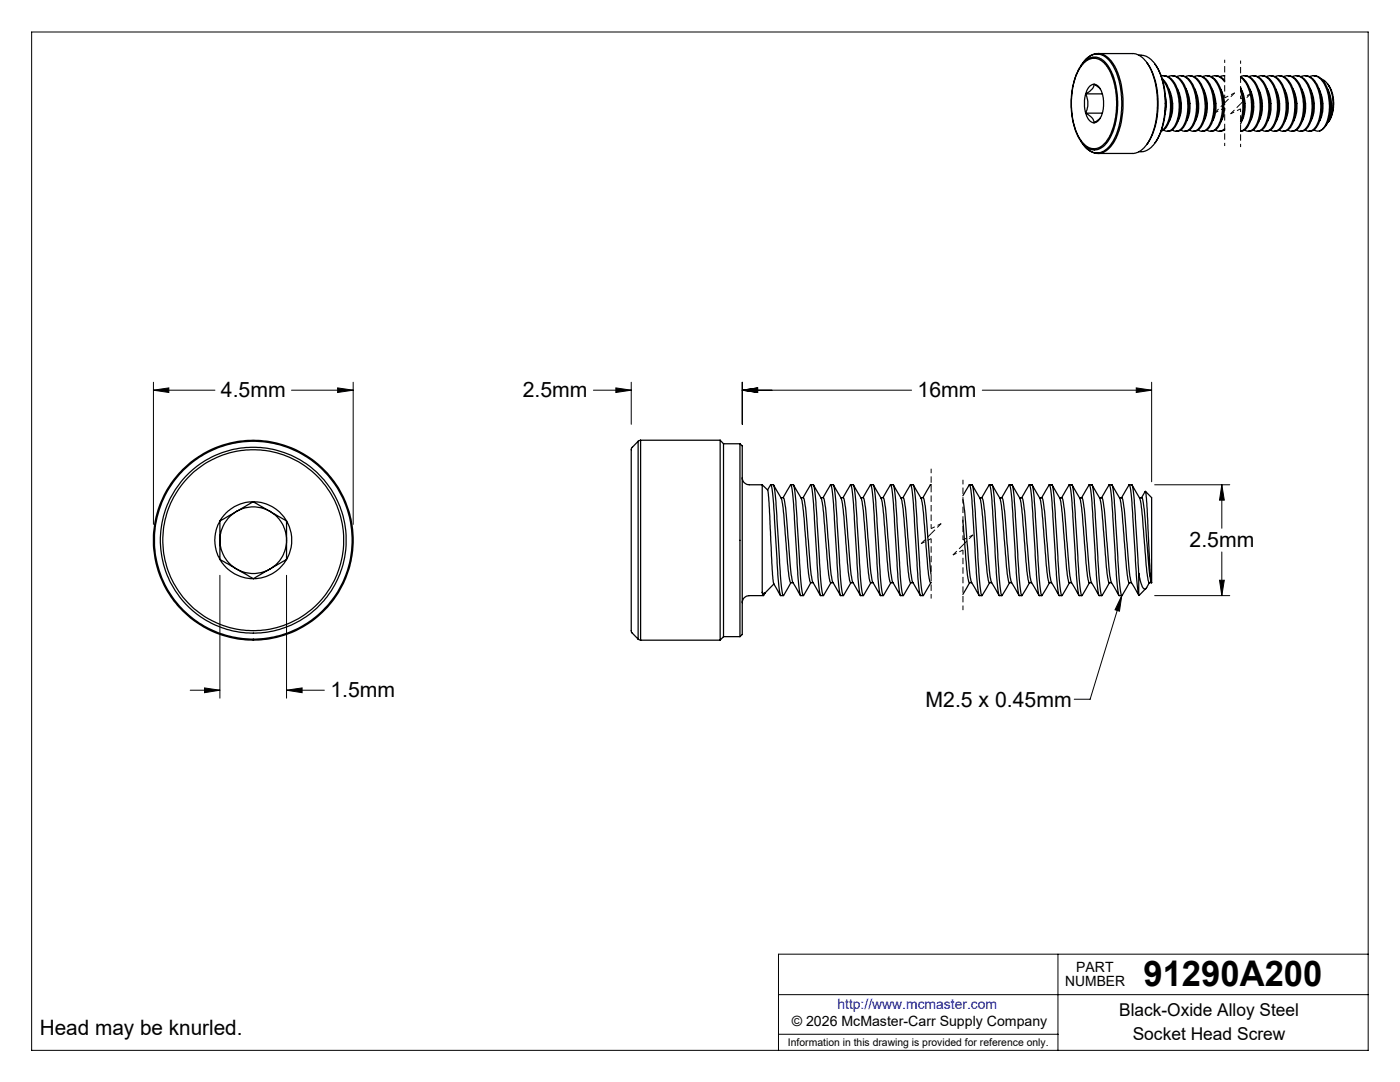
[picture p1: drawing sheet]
<svg xmlns="http://www.w3.org/2000/svg" width="279mm" height="216mm" viewBox="0 0 279 216" stroke-linecap="round" stroke-linejoin="round" font-family="sans-serif">
<g fill="none" stroke="#000" stroke-width=".2">
<path d="M6.3 6.4h266.7v203.2h-266.7zM30.6 77.9l3.1-.5v.9zM30.6 76.3v28.3M30.6 77.9h12.3M58.2 77.9h12.3M67.4 77.4l3.1 .5-3.1 .4zM70.5 76.3v28.3M118.4 77.9h7.6M122.9 77.4l3.1 .5-3.1 .4zM126 76.3v8.4M148.1 77.9l3.1-.5v.9zM148.1 77.9h33.8"/>
<path d="M148.1 76.3v8.4M196 77.9h33.8M226.8 77.4l3 .5-3 .4zM229.8 76.3v19.8M230.4 96.7h15M243.8 96.7l.5 3.1h-.9zM243.8 96.7v8.7M43.9 114.8v24.5M57.2 114.8v24.5M223.9 118.9l-.5 3.1-.9-.3zM223.9 118.9l-6.3 20.6h-3.2M230.4 118.9h15"/>
<path d="M243.4 115.8h.9l-.5 3.1zM243.8 110.1v8.8M38 137.7h5.9M40.8 137.3l3.1 .4-3.1 .5zM57.2 137.7l3.1-.4v.9zM57.2 137.7h7.5M155.4 198.5h117.6M211.1 190.4v19.2M273 190.4h-117.6v19.2M155.4 206.4h55.7"/>
</g>
<g fill="none" stroke="#000" stroke-width=".25">
<path d="M216.1 12.5l-.3 .6M216.1 12.5a3.1 3.1 0 0 1 2.8-1.7 3.1 3.1 0 0 1 2.8 1.7l1.1 1.9 .5 1.8 .5 3.2v3.3l-.5 2.4-.5 1.7a5.1 5.1 0 0 1-3.6 3.7 3.4 3.4 0 0 1-3.1-1.7M216.3 12.6a2.75 2.75 0 0 1 4.6 .6l.7 1.2 .6 1.7 .6 2.9v2.1l-.1 2.1-.7 2.8a4.9 4.9 0 0 1-3.4 3.7 3.6 3.6 0 0 1-3.3-2.3l-1.1-2.8-.4-3.3 .2-3 .6-2.6a7.4 7.4 0 0 1 1.7-3.1zM216.3 12.4a2.81 2.81 0 0 1 4.6 .5l.9 1.4 .8 2.1 .5 3.8-.1 2.1-.3 1.9-.4 1.5-.7 1.7a3.6 3.6 0 0 1-3.8 2.4 5.9 5.9 0 0 1-3.2-4l-.4-1.3-.3-2v-3.7l.2-1.7 .7-2.2 .6-1.4zM216.7 18.7l-.3 1.2v1.4l.3 1.3M216.7 18.7a4.6 4.6 0 0 1 0 3.9M216.7 18.7h3.3M218.3 16.8l.5 .1 .5 .5 .7 1.3M218.3 16.8l-.2 .1a2.31 2.31 0 0 0-1.4 1.8M218.3 16.8l1.3 .9M218.3 16.8a2.45 2.45 0 0 1-1.6 1.9M219.1 10.7l-.7 .1-.7 .2-.9 .7-.7 .8"/>
<path d="M219.1 10.7h.1M219.1 10.7h6.9a4.3 4.3 0 0 1 3.6 2.9l.9 2.5 .5 3.3-.1 3.1-.2 1.7-.5 1.9a6.3 6.3 0 0 1-3.5 4.5h-7.6M219.1 10.7a4.6 4.6 0 0 1 3.7 3.3l1 2.8 .3 2.8v2.6l-.3 2.3-.4 1.4a6.4 6.4 0 0 1-3.6 4.7h-.7M220 18.7l.2 1.4v1.5l-.2 1M227.3 11h.4a4.3 4.3 0 0 1 3.4 2.8l.9 2.5 .5 3.1-.1 3.2-.5 2.9a6.3 6.3 0 0 1-3.5 4.7l-1.1 .1M228.9 12.5l.9 1.5 .8 2.3 .5 3.3v2.6l-.5 2.8-.6 1.9-1.1 1.9M230.5 12.8l.5 .7a16.1 16.1 0 0 1-.2 14.6l-.3 .4M231.7 15.2a2.61 2.61 0 0 1 2.8 1.9 9.1 9.1 0 0 1-.3 8.4 1.32 1.32 0 0 1-2 .4M231.9 15.6a8.6 8.6 0 0 1 1.8 7.3 4.2 4.2 0 0 1-1.8 3.2h-.2M232 15.9a9 9 0 0 1 1.4 7.5 3.8 3.8 0 0 1-1.6 2.7M232.1 15.1a3.2 3.2 0 0 1 2.9 2.6 9.1 9.1 0 0 1-.6 7.8l-.6 .6-.8 .1M232.6 18.9l.1 2.5-.2 1.4"/>
<path d="M233.1 15.3a2.19 2.19 0 0 1 2.8 1.2 9.2 9.2 0 0 1 0 9 1.32 1.32 0 0 1-1.9 .4M233.3 17.7a7.4 7.4 0 0 1 .1 6.4M233.9 15.1a3.2 3.2 0 0 1 2.8 2.6 9.1 9.1 0 0 1-.6 7.8l-.6 .6-.8 .1M234.8 15.3a2.19 2.19 0 0 1 2.8 1.2 9.2 9.2 0 0 1 0 9 1.32 1.32 0 0 1-1.9 .4M235 17.7a7.4 7.4 0 0 1 .1 6.4M235.6 15.1a3.1 3.1 0 0 1 2.7 2.4 9.5 9.5 0 0 1-.4 7.9l-.7 .7-.8 .1M236.5 15.3a2.22 2.22 0 0 1 2.9 1.2 9.2 9.2 0 0 1 0 9 1.32 1.32 0 0 1-2 .4M236.7 17.7a7.4 7.4 0 0 1 .1 6.4M237.3 15.1a3.1 3.1 0 0 1 2.8 2.4 9.4 9.4 0 0 1-.5 8l-.7 .6-.7 .1M238.3 15.3a2.26 2.26 0 0 1 2.9 1.5 9.1 9.1 0 0 1-.1 8.7 1.32 1.32 0 0 1-2 .4M238.4 17.7a7.4 7.4 0 0 1 .1 6.4M239 15.1a3.1 3.1 0 0 1 2.8 2.4 9.4 9.4 0 0 1-.5 8l-.7 .6-.7 .1"/>
<path d="M240 15.3a2.26 2.26 0 0 1 2.9 1.5 9.3 9.3 0 0 1 0 8.6 1.4 1.4 0 0 1-2 .5M240.2 17.7a7.4 7.4 0 0 1 .1 6.4M240.7 15.1a3.2 3.2 0 0 1 2.9 2.6 8.8 8.8 0 0 1-.7 7.9l-.5 .5-.8 .1M241.7 15.3a2.16 2.16 0 0 1 2.7 1M241.9 17.7a7.3 7.3 0 0 1 .1 6.4M242.5 15.1l1 .2 .9 .8M243.6 17.7l.6 1.5 .2 1.7M244.2 15.1h.2l-.9 .2M247.6 17.4a10.4 10.4 0 0 1 0 7.4M247.6 15.3a6 6 0 0 1 2.3 5.1 6.6 6.6 0 0 1-1.5 5.5l-.8 .3a3.1 3.1 0 0 0 1.9-2.8 9 9 0 0 0-1.4-7.6l-.5-.4M247.6 15.3a2.29 2.29 0 0 1 2.9 1.5 9.4 9.4 0 0 1-.1 8.6 1.4 1.4 0 0 1-2 .5M247.6 18a10.7 10.7 0 0 1 0 6.2"/>
<path d="M247.7 17.7a7.3 7.3 0 0 1 .1 6.4M248.3 15.1a3.2 3.2 0 0 1 2.8 2.6 9.3 9.3 0 0 1-.5 7.8l-.7 .6-.7 .1M249.3 15.3a2.22 2.22 0 0 1 2.8 1.2 9.4 9.4 0 0 1 .1 8.9 1.4 1.4 0 0 1-2.1 .5M249.4 17.7a7.6 7.6 0 0 1 .2 6.4M250 15.1a3.2 3.2 0 0 1 2.9 2.6 9.1 9.1 0 0 1-.7 7.9l-.6 .5-.7 .1M251 15.3a2.17 2.17 0 0 1 2.8 1.2 9.3 9.3 0 0 1 .1 8.9 1.4 1.4 0 0 1-2.1 .5M251.1 17.7a7.6 7.6 0 0 1 .2 6.4M251.7 15.1a3.2 3.2 0 0 1 2.9 2.6 9.1 9.1 0 0 1-.7 7.9l-.5 .5-.8 .1M252.7 15.3a2.19 2.19 0 0 1 2.8 1.2 9.3 9.3 0 0 1 .1 8.9 1.4 1.4 0 0 1-2 .5M252.9 17.7a7.4 7.4 0 0 1 .1 6.4M253.5 15.1a3.2 3.2 0 0 1 2.8 2.6 9.1 9.1 0 0 1-.6 7.9l-.6 .5-.8 .1M254.4 15.3a2.19 2.19 0 0 1 2.8 1.2 9.3 9.3 0 0 1 .2 8.9 1.4 1.4 0 0 1-2.1 .5"/>
<path d="M254.6 17.7a7.4 7.4 0 0 1 .1 6.4M255.2 15.1a3.2 3.2 0 0 1 2.9 2.6 9.3 9.3 0 0 1-.6 7.8l-.7 .6-.8 .1M256.2 15.3a2.19 2.19 0 0 1 2.8 1.2 9.2 9.2 0 0 1 0 9 1.32 1.32 0 0 1-2 .4M256.3 17.7a7.4 7.4 0 0 1 .1 6.4M256.9 15.1a3.2 3.2 0 0 1 2.9 2.6 9.1 9.1 0 0 1-.6 7.8l-.6 .6-.8 .1M257.9 15.3a2.19 2.19 0 0 1 2.8 1.2 9.2 9.2 0 0 1 0 9 1.32 1.32 0 0 1-1.9 .4M258.1 17.7a7.4 7.4 0 0 1 .1 6.4M258.7 15.1a3.2 3.2 0 0 1 2.8 2.6 9.1 9.1 0 0 1-.6 7.8l-.6 .6-.8 .1M259.6 15.3a2.19 2.19 0 0 1 2.8 1.2 9.2 9.2 0 0 1 0 9 1.32 1.32 0 0 1-1.9 .4M259.8 17.7a7.4 7.4 0 0 1 .1 6.4M260.4 15.1a3.1 3.1 0 0 1 2.7 2.4 9.5 9.5 0 0 1-.4 7.9l-.7 .7-.8 .1M261.3 15.3a2.22 2.22 0 0 1 2.9 1.2 9.2 9.2 0 0 1 0 9l-.8 .6"/>
<path d="M261.5 17.7a7.4 7.4 0 0 1 .1 6.4M262.1 15.1a3.1 3.1 0 0 1 2.8 2.4 10.7 10.7 0 0 1 .2 6.5M263.2 17.7a7.4 7.4 0 0 1 .1 6.4M263.8 15.8a5 5 0 0 1 2.2 4.6v1.5a4.4 4.4 0 0 1-1.1 2.7M265 17.7a7.5 7.5 0 0 1 .1 6.5M265 16.8l.8 1.4 .4 2.2-.2 1.9-.4 1.2-.4 .7M215.8 28.2l.3 .6M216.1 28.8l1.5 1.4 .9 .4h.6M216.7 22.6l.6 1.3 .5 .4 .5 .2M216.7 22.6a2.45 2.45 0 0 1 1.6 1.9M216.7 22.6h3.3M219.6 23.6l-1.3 .9"/>
<path d="M220 22.6l-.7 1.4-.5 .4-.5 .1M233.8 20.6h.1M233.8 21.7v.1M233.8 20.6v1.1M235.5 20.6h.1M235.5 21.7v.1M235.5 20.6v1.1M237.2 20.6l.1 1.1M237.3 20.6h.1M237.3 21.7v.1M239 20.6h.1M239 21.8h.1"/>
<path d="M239 20.6v1.1M240.7 20.6h.1M240.7 21.7v.1M240.7 20.6v1.1M242.4 20.6h.1M242.4 21.7v.1M242.4 20.6v1.1M244.2 21.7v.1M244.2 20.6v1.1M244.2 20.6h.1M244.3 25.9l.1 .1M244.4 25.9l-.6 .3h-.5"/>
<path d="M244.4 25.7a1.33 1.33 0 0 1-1.8 .2M244.4 21.6l-.2 1.4-.5 1.1M248.2 20.6h.1M248.2 21.7v.1M248.2 20.6v1.1M250 20.6h.1M250 21.7v.1M250 20.6v1.1M251.7 20.6h.1M251.7 21.7v.1M251.7 20.6v1.1M253.4 20.6h.1"/>
<path d="M253.4 21.7v.1M253.4 20.6v1.1M255.2 20.6h.1M255.2 21.7v.1M255.2 20.6v1.1M256.9 20.6h.1M256.9 21.7v.1M256.9 20.6v1.1M258.6 20.6h.1M258.6 21.7v.1M258.6 20.6v1.1M260.3 20.6h.1"/>
<path d="M260.3 21.7v.1M260.3 20.6v1.1M262 20.6l.1 1.1M262.1 20.6h.1M262.1 21.7v.1M262.3 25.9l.4 .2h.7M263.8 21.8h.1M263.8 20.6v1.1M263.8 20.6h.1M265.1 24l-.8 1.4-.9 .7M265.1 24l-.6 1.2M265.5 21.7v.1"/>
<path d="M265.5 20.6h.1M265.5 20.6v1.1M127.4 88.1l-1.3 1.2-.1 .3v36.4l.1 .3 1.3 1.2M127.4 88.1v39.4M127.8 87.8l-.4 .3M127.8 87.8v39.9M127.8 87.8h15.9M143.7 87.8v39.9M143.7 87.8l.7 .7M144.4 88.5v38.5M144.4 88.5h3.3M147.7 88.5v38.5"/>
<path d="M147.7 88.5l.4 .5v37.6l-.4 .4M148.1 95.3a1.39 1.39 0 0 0 1.4 1.4h2.6M152.1 96.7v21.5M152.1 96.7l1.1 1.1M153.2 97.8l.6-1.1a14.3 14.3 0 0 1 .6 4.9l.9 14.2a7.6 7.6 0 0 0 .5 3.1h.5M153.2 97.8l.3 2.6 .8 15.6 .1 .5 1.4 2.3M153.8 96.7h.6l.3 2.1 1.1 17a6.7 6.7 0 0 0 .6 3.1l1.4-2.6M154.4 96.8l1.5 2.6a57.9 57.9 0 0 1 1 9l.1 1.8a25.4 25.4 0 0 0 .8 6.1M155.9 99.3a.51 .51 0 0 1 .5 .1 .51 .51 0 0 1 .2 .5l.3 2.8 1 12 .3 1.4 1.5 2.7M156.3 99.3l1.5-2.6a14.3 14.3 0 0 1 .6 4.9l.9 14.2a7.6 7.6 0 0 0 .5 3.1h.5M157.8 96.7h.6l.3 2.1 1.1 17a6.7 6.7 0 0 0 .5 3.1l1.5-2.6M158.4 96.8l1.5 2.6a81.5 81.5 0 0 1 1.1 11.2 20.5 20.5 0 0 0 .8 5.7"/>
<path d="M159.8 99.3a.52 .52 0 0 1 .6 .1 .52 .52 0 0 1 .1 .5l.4 2.8 1 12 .3 1.4 1.5 2.7M160.3 99.3l1.5-2.6a14.3 14.3 0 0 1 .6 4.9l.9 14.2a7.6 7.6 0 0 0 .5 3.1h.5M161.8 96.7h.5l.4 2.1 1.1 17a6.7 6.7 0 0 0 .5 3.1l1.5-2.6M162.3 96.8l1.6 2.6a85.2 85.2 0 0 1 1.1 11.5 17.8 17.8 0 0 0 .8 5.4h.5M163.8 99.3h.2a.45 .45 0 0 1 .5 .2 .45 .45 0 0 1 0 .4l.4 2.8 1 12 .3 1.4 1.5 2.7M164.3 99.3l1.5-2.6a14.3 14.3 0 0 1 .6 4.9l.9 14.2a7.6 7.6 0 0 0 .5 3.1h.5M165.8 96.7h.5l.4 2.1 1.1 17a6.7 6.7 0 0 0 .5 3.1l1.5-2.6M166.3 96.8l1.6 2.6 .1 .5 .4 3.1 .5 7.1a24.7 24.7 0 0 0 .9 6.2h.5M167.8 99.3h.2a.45 .45 0 0 1 .5 .2 .45 .45 0 0 1 0 .4l.4 2.8 1 12 .2 1.4 1.6 2.7M168.2 99.3l1.6-2.6a14.3 14.3 0 0 1 .6 4.9l.9 14.2a7.6 7.6 0 0 0 .5 3.1h.5M169.8 96.7h.5l.4 2.1 1.1 17a6.7 6.7 0 0 0 .5 3.1l1.5-2.6M170.3 96.8l1.5 2.6a91.1 91.1 0 0 1 1.2 11.7 17.3 17.3 0 0 0 .8 5.2h.4"/>
<path d="M171.8 99.3h.2a.45 .45 0 0 1 .5 .2 .45 .45 0 0 1 0 .4l1.5 15.8 .1 .4 1.6 2.7M172.2 99.3l1.5-2.6a14.3 14.3 0 0 1 .7 4.9l.9 14.2a7.6 7.6 0 0 0 .5 3.1h.4M173.8 96.7l.5 .1 .4 2 1.1 17a6.7 6.7 0 0 0 .5 3.1l1.5-2.6M174.3 96.8l1.5 2.6a57.9 57.9 0 0 1 1 9l.2 1.8a25.4 25.4 0 0 0 .7 6.1h.5M175.8 99.3h.2a.45 .45 0 0 1 .4 .2 .45 .45 0 0 1 .1 .4l1.5 15.8 .1 .4 1.6 2.7M176.2 99.3l1.5-2.6a14.3 14.3 0 0 1 .7 4.9l.8 14.2a7.6 7.6 0 0 0 .5 3.1h.5M177.8 96.7l.5 .1 .3 2 1.1 17a6.7 6.7 0 0 0 .6 3.1l1.5-2.6M178.3 96.8l1.5 2.6a87.3 87.3 0 0 1 1.2 11.2 20.5 20.5 0 0 0 .8 5.7h.4M179.8 99.3h.4M180.2 99.3l1.5-2.6a14.3 14.3 0 0 1 .7 4.9l.8 14.2a7.6 7.6 0 0 0 .5 3.1h.5M180.2 99.3a21.1 21.1 0 0 1 .8 6l.7 8.5 .3 1.9 .1 .4 1.6 2.7M181.8 96.7h.4"/>
<path d="M182.2 96.7l.3 .9 .3 2.7 .9 15.5a6.7 6.7 0 0 0 .6 3.1l1.5-2.6M182.3 96.8l1.5 2.6a85.2 85.2 0 0 1 1.2 11.5 17.8 17.8 0 0 0 .7 5.4M183.8 99.3h.4M184.2 99.3a17.9 17.9 0 0 1 .8 5.5l.8 9.8M185.7 96.7h.1M185.8 96.8l-.1-.1-1.5 2.6M192.2 98.9l1.3-2.2a13.1 13.1 0 0 1 .6 4.5l.9 14.6a7.6 7.6 0 0 0 .5 3.1h.5M192.2 99.7l.3 2.2 1.1 13.4 .3 .8 1.5 2.7M193.5 96.7h.5a27.6 27.6 0 0 1 .7 7.3l.6 10.1 .4 3.4 .2 1.4 1.6-2.6M194 96.8l1.7 3 .4 3.4 .5 7a22.3 22.3 0 0 0 .8 6.1h.5M195.5 99.3a.52 .52 0 0 1 .6 .1 .52 .52 0 0 1 .1 .5l1.4 15.4 .2 .8 1.6 2.7M197.4 96.8l-1.5 2.5"/>
<path d="M197.4 96.8v-.1a9.9 9.9 0 0 1 .6 4.1l1 15a7.6 7.6 0 0 0 .5 3.1h.5M197.4 96.7h.5a27.6 27.6 0 0 1 .8 7.3l.6 10.1 .3 3.1 .3 1.7 1.6-2.6M198 96.8l1.5 2.6a81.5 81.5 0 0 1 1.2 11.2 19.7 19.7 0 0 0 .7 5.7h.5M199.5 99.3a.52 .52 0 0 1 .6 .1 .52 .52 0 0 1 .1 .5l1.4 15.4 .2 .8 1.6 2.7M201.4 96.8l-1.5 2.5M201.4 96.8v-.1a14.3 14.3 0 0 1 .7 4.9l.9 14.2a7.6 7.6 0 0 0 .4 3.1h.5M201.4 96.7h.5a27.6 27.6 0 0 1 .8 7.3l.6 10.1 .3 3.1 .3 1.7 1.6-2.6M202 96.8l1.5 2.6a106.5 106.5 0 0 1 1.3 12.6l.4 3.6 .2 .7h.5M203.5 99.3a.52 .52 0 0 1 .5 .1 .52 .52 0 0 1 .2 .5l1.4 15.4 .2 .8 1.6 2.7M205.4 96.8l-1.5 2.5M205.4 96.8v-.1a14.3 14.3 0 0 1 .7 4.9l.8 14.2a7.6 7.6 0 0 0 .5 3.1h.5M205.4 96.7h.5a27.6 27.6 0 0 1 .8 7.3l.6 10.1 .4 4.2 .2 .6 1.5-2.6"/>
<path d="M206 96.8l1.5 2.6 .2 .5 .9 10.2a23.8 23.8 0 0 0 .8 6.2h.5M207.5 99.3h.4M207.9 99.3l1.5-2.6a14.3 14.3 0 0 1 .6 4.9l.9 14.2a7.6 7.6 0 0 0 .5 3.1h.5M207.9 99.3a21.1 21.1 0 0 1 .8 6l.8 9.7 .3 1.1 1.5 2.7M209.4 96.7h.5a27.6 27.6 0 0 1 .8 7.3l.8 12.2a5.5 5.5 0 0 0 .4 2.7l1.5-2.6M210 96.8l1.5 2.6a91.1 91.1 0 0 1 1.2 11.7 16.3 16.3 0 0 0 .7 5.2h.5M211.5 99.3h.4M211.9 99.3l1.5-2.6a14.3 14.3 0 0 1 .6 4.9l.9 14.2a7.6 7.6 0 0 0 .5 3.1h.5M211.9 99.3a21.1 21.1 0 0 1 .8 6l.8 9.7 .3 1.1 1.5 2.7M213.4 96.7h.5a27.6 27.6 0 0 1 .8 7.3l.7 12.2a5.5 5.5 0 0 0 .5 2.7l1.5-2.6M214 96.8l1.5 2.6a54 54 0 0 1 .9 9l.2 2.4a19.3 19.3 0 0 0 .8 5.5h.4M215.4 99.3h.5"/>
<path d="M215.9 99.3l1.5-2.6a14.3 14.3 0 0 1 .6 4.9l.9 14.2a7.6 7.6 0 0 0 .5 3.1h.5M215.9 99.3a21.1 21.1 0 0 1 .8 6l.8 9.7 .3 1.1 1.5 2.7M217.4 96.7h.5a9.7 9.7 0 0 1 .5 3.9l1 15.6a5.5 5.5 0 0 0 .5 2.7l1.5-2.6M217.9 96.8l1.6 2.6a106.1 106.1 0 0 1 1.2 12.8l.4 3.3a.56 .56 0 0 0 .1 .6 .56 .56 0 0 0 .6 .2M219.4 99.3a.52 .52 0 0 1 .6 .1 .52 .52 0 0 1 .1 .5l.3 2 1.1 13.1 .3 1.1 1.5 2.7M219.9 99.3l1.5-2.6a14.3 14.3 0 0 1 .6 4.9l.9 14.2a7.6 7.6 0 0 0 .5 3.1h.5M221.4 96.7h.5a9.7 9.7 0 0 1 .5 3.9l1 15.6a5.5 5.5 0 0 0 .5 2.7l1.5-2.6M221.9 96.8l1.5 2.6a103.2 103.2 0 0 1 1.2 12.1l.4 3.2 .4 1.6M223.4 99.3a.52 .52 0 0 1 .6 .1 .52 .52 0 0 1 .1 .5l.3 2 1.1 13.1 .2 1.1 1.6 2.7M223.8 99.3l1.6-2.6a14.3 14.3 0 0 1 .6 4.9l.8 13 .5 4.1M225.4 96.7h.4a9.7 9.7 0 0 1 .6 3.9l.9 13.8M225.9 96.8l1.6 2.6 .1 .5 .4 3.1 .5 7.1a23.8 23.8 0 0 0 .8 6.2"/>
<path d="M227.4 99.3a.52 .52 0 0 1 .6 .1 .52 .52 0 0 1 .1 .5l.4 2.8 .7 9.4a13.5 13.5 0 0 0 .6 4.1M228.5 98.1l-.7 1.2M228.6 98.1l.4 3.6 .5 12.3 .3 2.3M228.6 98l1.2 1.3v17M43.9 111.6a7.7 7.7 0 0 0 6.7 3.9M43.9 111.6l6.7 3.9M43.9 104a7.7 7.7 0 0 0 0 7.6M43.9 104v7.6M50.6 100.1a7.6 7.6 0 0 1 6.6 3.9M50.6 100.1l6.6 3.9M50.6 100.1a7.6 7.6 0 0 0-6.7 3.9M50.6 100.1l-6.7 3.9"/>
<path d="M57.2 111.6a7.6 7.6 0 0 1-6.6 3.9M57.2 111.6l-6.6 3.9M57.2 104a7.7 7.7 0 0 1 0 7.6M57.2 104v7.6M152.1 118.2l.2 .7 .4-.6M152.3 118.9h-2.8a1.39 1.39 0 0 0-1.4 1.4M154.4 116.5l-1.8 1.9a.33 .33 0 0 1-.5-.2M157.8 116.3h.5M161.8 116.3h.5M185.7 116.3h.1M192.2 103.8l.5 6.7a21.3 21.3 0 0 0 .8 5.8M193.5 116.3h.4"/>
<path d="M193.5 116.3l-1.3 2.3M225.4 116.3h.4M227.3 114.4a5.6 5.6 0 0 0 1.1 3.1l.3-.1 .7-1.1M227.3 118.7v.1M227.3 114.4v4.3M228.7 117.4l-1.4 1.4M229.3 116.3h.5M127.4 127.5l.4 .2M127.8 127.7h15.9M144.4 127l-.7 .7M144.4 127h3.3"/>
<circle cx="50.5" cy="107.8" r="19.7"/>
<circle cx="50.5" cy="107.8" r="19.9"/>
<circle cx="50.5" cy="107.8" r="6.7"/>
<circle cx="50.6" cy="107.8" r="18"/>
<circle cx="50.6" cy="107.8" r="18.5"/>
</g>
<path d="M185.8 93.5v12M185.8 107.5v11.9" fill="none" stroke="#000" stroke-width=".2" stroke-dasharray="1.3 .6" stroke-dashoffset=".4" stroke-linecap="butt"/>
<path d="M244.4 19.5l2-1M247.6 19.7l2-1M242.4 22.5l2-1M245.6 22.7l2-1M183.8 108.5l2-1M185.8 105.5l2-1M190.2 110.7l2-1M192.2 107.7l2-1" fill="none" stroke="#000" stroke-width=".2" stroke-dasharray="1.3 .6" stroke-dashoffset=".5" stroke-linecap="butt"/>
<path d="M246.4 18.5l-2 2M249.6 18.7l-2 2M244.4 20.5l-2 2M247.6 20.7l-2 2M185.8 106.5l-2 2M187.8 104.5l-2 2M192.2 108.7l-2 2M194.2 106.7l-2 2" fill="none" stroke="#000" stroke-width=".2" stroke-dasharray="1.3 .6" stroke-dashoffset=".2" stroke-linecap="butt"/>
<path d="M192.2 95.7v12M192.2 109.7v12" fill="none" stroke="#000" stroke-width=".2" stroke-dasharray="1.3 .6" stroke-dashoffset=".3" stroke-linecap="butt"/>
<path d="M244.4 11.9v7.6M247.6 12.1v7.6M244.4 21.5v7.6M247.6 21.7v7.6" fill="none" stroke="#000" stroke-width=".2" stroke-dasharray="1.3 .6" stroke-dashoffset=".6" stroke-linecap="butt"/>
<path d="M30.6 77.9l3.1-.5v.9zM67.4 77.4l3.1 .5-3.1 .4zM40.8 137.3l3.1 .4-3.1 .5zM57.2 137.7l3.1-.4v.9zM122.9 77.4l3.1 .5-3.1 .4zM148.1 77.9l3.1-.5v.9zM148.1 77.9l3.1-.5v.9zM226.8 77.4l3 .5-3 .4zM243.8 96.7l.5 3.1h-.9zM243.4 115.8h.9l-.5 3.1zM223.9 118.9l-.5 3.1-.9-.3z" fill="#000"/>
<text font-size="7.1" x="228.2" y="196.8">91290A200</text>
<g font-size="4.2">
<text x="44.1" y="79.3">4.5mm</text>
<text x="104.3" y="79.3">2.5mm</text>
<text x="183.1" y="79.3">16mm</text>
<text x="237.4" y="109.2">2.5mm</text>
<text x="65.9" y="139.1">1.5mm</text>
<text x="184.7" y="141.1">M2.5 x 0.45mm</text>
<text x="7.9" y="206.5">Head may be knurled.</text>
</g>
<g font-size="3.5">
<text x="223.4" y="202.8">Black-Oxide Alloy Steel</text>
<text x="226.1" y="207.5">Socket Head Screw</text>
</g>
<g font-size="2.8">
<text x="212.6" y="196.8">NUMBER</text>
<text x="214.8" y="194">PART</text>
<text x="158" y="204.8">© 2026 McMaster-Carr Supply Company</text>
</g>
<text font-size="2.8" fill="#00f" x="167.1" y="201.4">http://www.mcmaster.com</text>
<text font-size="2.1" x="157.3" y="208.6">Information in this drawing is provided for reference only.</text>
</svg>
